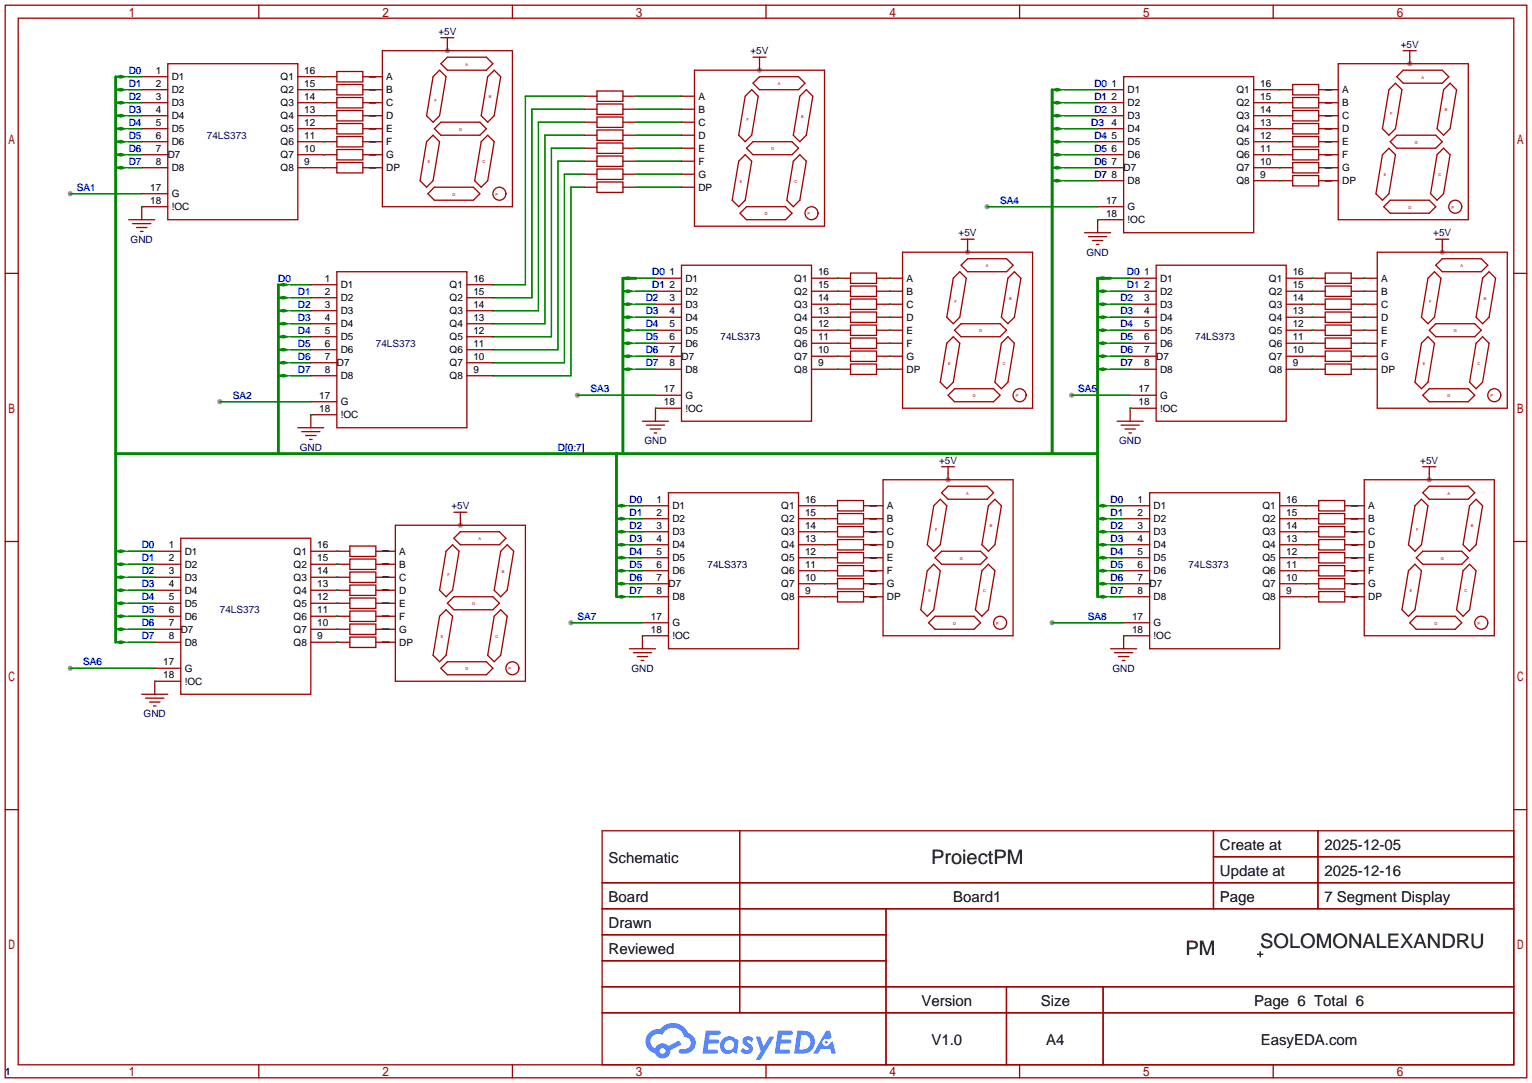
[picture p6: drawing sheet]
<svg xmlns="http://www.w3.org/2000/svg" width="299mm" height="212mm" viewBox="0 0 299 212" stroke-linecap="round" stroke-linejoin="round" font-family="sans-serif">
<g fill="#999">
<circle cx="87.4" cy="9.9" r=".51"/>
<circle cx="148.3" cy="13.7" r=".51"/>
<circle cx="89.9" cy="102.6" r=".51"/>
<circle cx="185.2" cy="93.7" r=".51"/>
<circle cx="189" cy="49.3" r=".51"/>
<circle cx="275.3" cy="12.4" r=".51"/>
<circle cx="281.7" cy="49.3" r=".51"/>
<circle cx="279.1" cy="93.7" r=".51"/>
<circle cx="13.7" cy="37.8" r=".51"/>
<circle cx="42.9" cy="78.5" r=".51"/>
<circle cx="112.8" cy="77.2" r=".51"/>
<circle cx="192.8" cy="40.4" r=".51"/>
<circle cx="209.3" cy="77.2" r=".51"/>
<circle cx="13.7" cy="130.6" r=".51"/>
<circle cx="111.5" cy="121.7" r=".51"/>
<circle cx="205.5" cy="121.7" r=".51"/>
</g>
<g fill="none" stroke="#a10000" stroke-width=".25">
<path d="M1 1h297.2v209.6h-297.2zM3.6 3.6h292.1v204.4h-292.1zM50.5 1v2.6M100.1 1v2.6M149.6 1v2.6M199.1 1v2.6M248.7 1v2.6M1 53.4h2.6M295.7 53.4h2.5M1 105.8h2.6M295.7 105.8h2.5M1 158.2h2.6"/>
<path d="M295.7 158.2h2.5M117.6 162.3h178.1v45.7h-178.1zM117.6 172.5h178.1M117.6 177.5h178.1M144.5 162.3v35.6M173 177.5v30.5M237 162.3v15.2M237 167.4h58.7M257.4 162.3v15.2M117.6 182.6h55.4M117.6 192.8h178.1M117.6 187.7h55.4"/>
<path d="M117.6 197.9h178.1M196.6 192.8v15.2M215.4 192.8v15.2M50.5 208v2.6M100.1 208v2.6M149.6 208v2.6M199.1 208v2.6M248.7 208v2.6"/>
</g>
<g fill="#5487ff">
<path d="M145.3 202.7a1.3 1.3 0 0 1 1.9 .3l-.4 .6a.54 .54 0 0 0-.9-.2l.1 .2a1.58 1.58 0 0 1 1 1.5 1.43 1.43 0 0 1-2.4 .2l.5-.6a.64 .64 0 0 0 .5 .5 .64 .64 0 0 0 .7-.3l-.2-.2a1.35 1.35 0 0 1-.9-1.8z"/>
<path d="M147.6 202.5h.9l.6 2 1.2-2h.9l-2.7 4.6h-.9l1-1.7z"/>
<path d="M137.8 201.4h1.7a1.31 1.31 0 0 1 1.2 .2 .4 .4 0 0 1-.3 .5l-1.8 .1-.1 .9h1.6a.4 .4 0 0 1 .4 .4 .4 .4 0 0 1-.5 .4h-1.6l-.2 1.2h.8a1.23 1.23 0 0 1 1.2 .2 .39 .39 0 0 1-.4 .5h-2.6z"/>
<path d="M151.9 201.4h1.7a1.32 1.32 0 0 1 1.2 .2 .39 .39 0 0 1-.3 .5l-1.8 .1-.1 .9h1.6a.4 .4 0 0 1 .4 .4 .4 .4 0 0 1-.4 .4h-1.7l-.2 1.2h.8a1.23 1.23 0 0 1 1.2 .1 .39 .39 0 0 1-.4 .6h-2.6z"/>
<path d="M161.3 201.4h.8l.3 1.3-.6 .4a.75 .75 0 0 0-1.1 .3 .75 .75 0 0 0 .5 1 .75 .75 0 0 0 .9-.7l.5-.2 .6 2.3h-.8l-.3-.9h-1.8l-.5 .9h-1z"/>
<path d="M155.7 201.4l-.6 4.4h1.5a2.27 2.27 0 0 0 2.6-2.2 2.27 2.27 0 0 0-2.7-2.2zM156.5 202.1a1.5 1.5 0 0 1 1.8 1.6 1.5 1.5 0 0 1-1.9 1.4h-.3z"/>
<path d="M141.2 203a1.6 1.6 0 0 0-.3 2.3 1.6 1.6 0 0 0 2.3 .2l.7 .3 .3-2.4-.1-.3-.5-.1a1.58 1.58 0 0 0-2.4 0zM141.8 203.5a.99 .99 0 0 1 1.6 .3 .99 .99 0 0 1-.9 1.4 .94 .94 0 0 1-1-.6 .94 .94 0 0 1 .3-1.1z"/>
<path d="M126.8 201.8a2.37 2.37 0 0 0 1.1 4 1.54 1.54 0 0 0 1.8 1 1.54 1.54 0 0 0 1.2-1.6l2.2-1.1-.5-.8-2 1a1.57 1.57 0 0 0-2.7 .5 1.5 1.5 0 0 1-.7-2.1 1.5 1.5 0 0 1 2.2-.5 2.23 2.23 0 0 1 2.3-1.4 2.23 2.23 0 0 1 2 1.8 1.16 1.16 0 0 1 1.2 1.1 1.16 1.16 0 0 1-1.1 1.2h-.7a.47 .47 0 0 0-.5 .4 .47 .47 0 0 0 .4 .5 2.17 2.17 0 0 0 2.5-.9 2.17 2.17 0 0 0-.3-2.7l-.8-.4a3.2 3.2 0 0 0-5.5-.7l-1.1 .1zM128.8 205.3a.6 .6 0 0 1 1.2 0 .6 .6 0 0 1-1.2 0z"/>
<circle cx="161.4" cy="203.6" r=".28"/>
</g>
<g fill="none" stroke="#a10000" stroke-width=".25">
<path d="M27.7 17.5h5.1M27.7 15h5.1M32.8 12.4h25.4v30.5h-25.4zM58.2 17.5h7.6M58.2 15h7.6M65.8 14h5.1v2h-5.1zM65.8 16.5h5.1v2h-5.1zM65.8 19.1h5.1v2h-5.1zM70.9 17.5h3.8M70.9 15h3.8M74.7 9.9h25.4v30.5h-25.4zM84.6 15l1.3-1.3 1.2 1.3-1.2 7.6-1.3 1.3-1.3-1.3z"/>
<path d="M86.1 7.4h2.5M87.4 11.2h7.6l1.3 1.2-1.3 1.3h-7.6l-1.3-1.3zM87.4 7.4v2.5M95.2 15l1.3-1.3 1.3 1.3-1.3 7.6-1.3 1.3-1.2-1.3zM114 18.8h2.6M116.6 17.8h5.1v2h-5.1zM121.7 18.8h2.5M133.1 18.8h2.5M135.6 13.7h25.4v30.5h-25.4zM146.8 17.5l1.3 1.3-1.3 7.6-1.3 1.3-1.2-1.3 1.2-7.6zM147.1 11.2h2.5M148.3 15h7.7l1.2 1.3-1.2 1.2h-7.7l-1.2-1.2z"/>
<path d="M148.3 11.2v2.5M157.5 17.5l1.2 1.3-1.2 7.6-1.3 1.3-1.3-1.3 1.3-7.6zM214.4 17.5h5.1M219.5 15h25.4v30.5h-25.4zM244.9 17.5h7.6M252.5 16.5h5.1v2h-5.1zM252.5 19.1h5.1v2h-5.1zM257.6 17.5h3.8M261.4 12.4h25.4v30.5h-25.4zM272.5 16.3l1.3 1.2-1.3 7.6-1.2 1.3-1.3-1.3 1.3-7.6zM274.1 9.9h2.5M274.1 13.7h7.6l1.3 1.3-1.3 1.3h-7.6l-1.3-1.3z"/>
<path d="M275.3 9.9v2.5M283.2 16.3l1.3 1.2-1.3 7.6-1.3 1.3-1.2-1.3 1.2-7.6zM27.7 20.1h5.1M27.7 22.6h5.1M27.7 25.1h5.1M27.7 27.7h5.1M27.7 30.2h5.1M27.7 32.8h5.1M27.7 37.8h5.1M58.2 20.1h7.6M58.2 22.6h7.6M58.2 25.1h7.6"/>
<path d="M58.2 27.7h7.6M58.2 30.2h7.6M58.2 32.8h7.6M65.8 21.6h5.1v2h-5.1zM65.8 24.1h5.1v2.1h-5.1zM65.8 26.7h5.1v2h-5.1zM65.8 29.2h5.1v2h-5.1zM65.8 31.8h5.1v2h-5.1zM70.9 20.1h3.8M70.9 22.6h3.8M70.9 25.1h3.8M70.9 27.7h3.8"/>
<path d="M70.9 30.2h3.8M70.9 32.8h3.8M83.3 27.7l1.3-1.3 1.3 1.3-1.3 7.6-1.3 1.3-1.3-1.3zM83.6 37.8l1.2-1.2h7.7l1.2 1.2-1.2 1.3h-7.7zM86.1 23.9h7.6l1.3 1.2-1.3 1.3h-7.6l-1.3-1.3zM94 27.7l1.2-1.3 1.3 1.3-1.3 7.6-1.2 1.3-1.3-1.3zM114 21.3h2.6M114 23.9h2.6M114 26.4h2.6M114 29h2.6M114 31.5h2.6M114 34h2.6"/>
<path d="M114 36.6h2.6M116.6 20.3h5.1v2.1h-5.1zM116.6 22.9h5.1v2h-5.1zM116.6 25.4h5.1v2h-5.1zM116.6 27.9h5.1v2.1h-5.1zM116.6 30.5h5.1v2h-5.1zM116.6 33h5.1v2.1h-5.1zM116.6 35.6h5.1v2h-5.1zM121.7 21.3h2.5M121.7 23.9h2.5M121.7 26.4h2.5M121.7 29h2.5"/>
<path d="M121.7 31.5h2.5M121.7 34h2.5M121.7 36.6h2.5M133.1 21.3h2.5M133.1 23.9h2.5M133.1 26.4h2.5M133.1 29h2.5M133.1 31.5h2.5M133.1 34h2.5M133.1 36.6h2.5M145.5 30.2l1.3 1.3-1.3 7.6-1.2 1.3-1.3-1.3 1.3-7.6zM147.1 27.7h7.6l1.3 1.3-1.3 1.2h-7.6l-1.3-1.2z"/>
<path d="M156.2 30.2l1.3 1.3-1.3 7.6-1.3 1.3-1.2-1.3 1.2-7.6zM214.4 20.1h5.1M214.4 22.6h5.1M214.4 25.1h5.1M214.4 27.7h5.1M214.4 30.2h5.1M214.4 32.8h5.1M214.4 35.3h5.1M244.9 20.1h7.6M244.9 22.6h7.6M244.9 25.1h7.6M244.9 27.7h7.6"/>
<path d="M244.9 30.2h7.6M244.9 32.8h7.6M244.9 35.3h7.6M252.5 21.6h5.1v2h-5.1zM252.5 24.1h5.1v2.1h-5.1zM252.5 26.7h5.1v2h-5.1zM252.5 29.2h5.1v2h-5.1zM252.5 31.8h5.1v2h-5.1zM252.5 34.3h5.1v2h-5.1zM257.6 20.1h3.8M257.6 22.6h3.8M257.6 25.1h3.8"/>
<path d="M257.6 27.7h3.8M257.6 30.2h3.8M257.6 32.8h3.8M257.6 35.3h3.8M270 30.2l1.3-1.2 1.2 1.2-1.2 7.6-1.3 1.3-1.3-1.3zM271.5 27.7l1.3-1.3h7.6l1.3 1.3-1.3 1.3h-7.6zM271.5 39.1h7.6l1.3 1.3-1.3 1.3h-7.6l-1.2-1.3zM280.7 30.2l1.2-1.2 1.3 1.2-1.3 7.6-1.2 1.3-1.3-1.3zM25.1 42.9h5.1M25.9 43.7h3.6M26.7 44.4h2M27.4 45.2h.5"/>
<path d="M32.8 40.4h-5.1v2.5M60.7 55.6h5.1M60.7 58.2h5.1M65.8 53.1h25.4v30.5h-25.4zM91.2 55.6h5.1M91.2 58.2h5.1M128 54.4h5.1M128 56.9h5.1M128 59.4h5.1M133.1 51.8h25.4v30.5h-25.4zM144.5 41.7l1.3-1.3h7.6l1.3 1.3-1.3 1.2h-7.6zM158.5 54.4h7.6"/>
<path d="M158.5 56.9h7.6M158.5 59.4h7.6M166.1 53.3h5.1v2.1h-5.1zM166.1 55.9h5.1v2h-5.1zM166.1 58.4h5.1v2.1h-5.1zM171.2 54.4h5.1M171.2 56.9h5.1M171.2 59.4h5.1M176.3 49.3h25.4v30.5h-25.4zM187.5 53.1l1.2 1.3-1.2 7.6-1.3 1.2-1.3-1.2 1.3-7.6zM187.7 46.7h2.5M189 50.5h7.6l1.3 1.3-1.3 1.3h-7.6l-1.3-1.3z"/>
<path d="M189 46.7v2.6M198.1 53.1l1.3 1.3-1.3 7.6-1.3 1.2-1.2-1.2 1.2-7.6zM211.8 45.5h5.1M212.6 46.2h3.6M213.4 47h2M214.1 47.8h.5M214.4 40.4h5.1M219.5 42.9h-5.1v2.6M220.7 54.4h5.1M220.7 56.9h5.1M220.7 59.4h5.1M225.8 51.8h25.4v30.5h-25.4z"/>
<path d="M251.2 54.4h7.6M251.2 56.9h7.6M251.2 59.4h7.6M258.8 53.3h5.1v2.1h-5.1zM258.8 55.9h5.1v2h-5.1zM258.8 58.4h5.1v2.1h-5.1zM263.9 54.4h5.1M263.9 56.9h5.1M263.9 59.4h5.1M269 49.3h25.4v30.5h-25.4zM280.2 53.1l1.2 1.3-1.2 7.6-1.3 1.2-1.3-1.2 1.3-7.6zM280.4 46.7h2.6"/>
<path d="M281.7 50.5h7.6l1.3 1.3-1.3 1.3h-7.6l-1.3-1.3zM281.7 46.7v2.6M289.6 54.4l1.2-1.3 1.3 1.3-1.3 7.6-1.2 1.2-1.3-1.2zM60.7 65.8h5.1M60.7 63.2h5.1M60.7 78.5h5.1M60.7 60.7h5.1M60.7 68.3h5.1M60.7 70.9h5.1M60.7 73.4h5.1M91.2 65.8h5.1M91.2 63.2h5.1"/>
<path d="M91.2 60.7h5.1M91.2 68.3h5.1M91.2 70.9h5.1M91.2 73.4h5.1M128 62h5.1M128 64.5h5.1M128 67.1h5.1M128 69.6h5.1M128 72.1h5.1M128 77.2h5.1M133.1 79.8h-5.1v2.5M158.5 62h7.6"/>
<path d="M158.5 64.5h7.6M158.5 67.1h7.6M158.5 69.6h7.6M158.5 72.1h7.6M166.1 61h5.1v2h-5.1zM166.1 63.5h5.1v2h-5.1zM166.1 66h5.1v2.1h-5.1zM166.1 68.6h5.1v2h-5.1zM166.1 71.1h5.1v2.1h-5.1zM171.2 62h5.1M171.2 64.5h5.1M171.2 67.1h5.1"/>
<path d="M171.2 69.6h5.1M171.2 72.1h5.1M184.9 67.1l1.3-1.3 1.3 1.3-1.3 7.6-1.3 1.2-1.3-1.2zM186.4 64.5l1.3-1.3h7.6l1.3 1.3-1.3 1.3h-7.6zM186.4 75.9h7.7l1.2 1.3-1.2 1.3h-7.7l-1.2-1.3zM196.8 65.8l1.3 1.3-1.3 7.6-1.2 1.2-1.3-1.2 1.3-7.6zM220.7 62h5.1M220.7 64.5h5.1M220.7 67.1h5.1M220.7 69.6h5.1M220.7 72.1h5.1M220.7 77.2h5.1"/>
<path d="M225.8 79.8h-5.1v2.5M251.2 62h7.6M251.2 64.5h7.6M251.2 67.1h7.6M251.2 69.6h7.6M251.2 72.1h7.6M258.8 61h5.1v2h-5.1zM258.8 63.5h5.1v2h-5.1zM258.8 66h5.1v2.1h-5.1zM258.8 68.6h5.1v2h-5.1zM258.8 71.1h5.1v2.1h-5.1zM263.9 62h5.1"/>
<path d="M263.9 64.5h5.1M263.9 67.1h5.1M263.9 69.6h5.1M263.9 72.1h5.1M277.9 77.2l1.2-1.3h7.7l1.2 1.3-1.2 1.3h-7.7zM278.9 65.8l1.3 1.3-1.3 7.6-1.3 1.2-1.2-1.2 1.2-7.6zM280.4 63.2h7.6l1.3 1.3-1.3 1.3h-7.6l-1.3-1.3zM289.6 65.8l1.2 1.3-1.2 7.6-1.3 1.2-1.3-1.2 1.3-7.6zM58.2 83.6h5M58.9 84.3h3.6M59.7 85.1h2M60.5 85.9h.5"/>
<path d="M65.8 81h-5.1v2.6M125.5 82.3h5.1M125.5 98.8h5.1M126.2 83.1h3.6M127 83.8h2M127.8 84.6h.5M130.6 96.3h25.4v30.4h-25.4zM156 98.8h7.6M163.6 97.8h5.1v2h-5.1zM168.7 98.8h3.8M172.5 93.7h25.4v30.5h-25.4zM183.6 97.5l1.3 1.3-1.3 7.6-1.2 1.3-1.3-1.3 1.3-7.6z"/>
<path d="M183.9 91.2h2.5M185.2 95h7.6l1.3 1.3-1.3 1.2h-7.6l-1.3-1.2zM185.2 91.2v2.5M194.3 97.5l1.3 1.3-1.3 7.6-1.3 1.3-1.2-1.3 1.2-7.6zM218.2 82.3h5.1M218.9 83.1h3.6M219.5 98.8h5M219.7 83.8h2M220.5 84.6h.5M224.5 96.3h25.4v30.4h-25.4zM249.9 98.8h7.7M257.6 97.8h5v2h-5z"/>
<path d="M262.6 98.8h3.8M266.4 93.7h25.4v30.5h-25.4zM276.4 98.8l1.2-1.3 1.3 1.3-1.3 7.6-1.2 1.3-1.3-1.3zM277.9 96.3l1.2-1.3h7.7l1.2 1.3-1.2 1.2h-7.7zM277.9 91.2h2.5M279.1 91.2v2.5M287 98.8l1.3-1.3 1.3 1.3-1.3 7.6-1.3 1.3-1.2-1.3zM30.2 107.7h5.1M30.2 110.2h5.1M30.2 112.8h5.1M30.2 115.3h5.1M30.2 117.9h5.1"/>
<path d="M35.3 105.2h25.4v30.4h-25.4zM60.7 107.7h7.6M60.7 110.2h7.6M60.7 112.8h7.6M60.7 115.3h7.6M60.7 117.9h7.6M68.3 106.7h5.1v2h-5.1zM68.3 109.2h5.1v2.1h-5.1zM68.3 111.8h5.1v2h-5.1zM68.3 114.3h5.1v2h-5.1zM68.3 116.8h5.1v2.1h-5.1zM68.3 119.4h5.1v2h-5.1z"/>
<path d="M73.4 107.7h3.8M73.4 110.2h3.8M73.4 112.8h3.8M73.4 115.3h3.8M73.4 117.9h3.8M77.2 102.6h25.4v30.5h-25.4zM87.1 107.7l1.3-1.3 1.3 1.3-1.3 7.6-1.3 1.3-1.2-1.3zM87.4 117.9l1.2-1.3h7.7l1.2 1.3-1.2 1.2h-7.7zM88.6 105.2l1.3-1.3h7.6l1.3 1.3-1.3 1.2h-7.6zM88.6 100.1h2.6M89.9 100.1v2.5M99.1 106.4l1.2 1.3-1.2 7.6-1.3 1.3-1.3-1.3 1.3-7.6z"/>
<path d="M125.5 106.4h5.1M125.5 103.9h5.1M125.5 116.6h5.1M125.5 101.3h5.1M125.5 109h5.1M125.5 111.5h5.1M125.5 114h5.1M156 106.4h7.6M156 103.9h7.6M156 116.6h7.6M156 101.3h7.6M156 109h7.6"/>
<path d="M156 111.5h7.6M156 114h7.6M163.6 100.3h5.1v2.1h-5.1zM163.6 102.9h5.1v2h-5.1zM163.6 105.4h5.1v2h-5.1zM163.6 107.9h5.1v2.1h-5.1zM163.6 110.5h5.1v2h-5.1zM163.6 113h5.1v2.1h-5.1zM163.6 115.6h5.1v2h-5.1zM168.7 106.4h3.8M168.7 103.9h3.8M168.7 116.6h3.8"/>
<path d="M168.7 101.3h3.8M168.7 109h3.8M168.7 111.5h3.8M168.7 114h3.8M181.1 111.5l1.3-1.3 1.2 1.3-1.2 7.6-1.3 1.3-1.3-1.3zM182.6 109l1.3-1.3h7.6l1.3 1.3-1.3 1.2h-7.6zM191.8 111.5l1.2-1.3 1.3 1.3-1.3 7.6-1.2 1.3-1.3-1.3zM219.5 106.4h5M219.5 103.9h5M219.5 116.6h5M219.5 101.3h5M219.5 109h5"/>
<path d="M219.5 111.5h5M219.5 114h5M249.9 106.4h7.7M249.9 103.9h7.7M249.9 116.6h7.7M249.9 101.3h7.7M249.9 109h7.7M249.9 111.5h7.7M249.9 114h7.7M257.6 100.3h5v2.1h-5zM257.6 102.9h5v2h-5zM257.6 105.4h5v2h-5z"/>
<path d="M257.6 107.9h5v2.1h-5zM257.6 110.5h5v2h-5zM257.6 113h5v2.1h-5zM257.6 115.6h5v2h-5zM262.6 106.4h3.8M262.6 103.9h3.8M262.6 116.6h3.8M262.6 101.3h3.8M262.6 109h3.8M262.6 111.5h3.8M262.6 114h3.8M276.4 110.2l1.2 1.3-1.2 7.6-1.3 1.3-1.3-1.3 1.3-7.6z"/>
<path d="M277.9 107.7h7.6l1.3 1.3-1.3 1.2h-7.6l-1.3-1.2zM287 110.2l1.3 1.3-1.3 7.6-1.2 1.3-1.3-1.3 1.3-7.6zM27.7 135.6h5.1M28.4 136.4h3.6M29.2 137.2h2M30 137.9h.5M30.2 120.4h5.1M30.2 122.9h5.1M30.2 125.5h5.1M30.2 130.6h5.1M35.3 133.1h-5.1v2.5M60.7 120.4h7.6"/>
<path d="M60.7 122.9h7.6M60.7 125.5h7.6M68.3 121.9h5.1v2.1h-5.1zM68.3 124.5h5.1v2h-5.1zM73.4 120.4h3.8M73.4 122.9h3.8M73.4 125.5h3.8M85.9 120.4l1.2-1.3 1.3 1.3-1.3 7.6-1.2 1.3-1.3-1.3zM87.4 129.3h7.6l1.3 1.3-1.3 1.2h-7.6l-1.3-1.2zM96.5 120.4l1.3-1.3 1.3 1.3-1.3 7.6-1.3 1.3-1.3-1.3zM122.9 126.7h5.1M123.7 127.5h3.6"/>
<path d="M124.5 128.3h2M125.2 129h.5M125.5 121.7h5.1M130.6 124.2h-5.1v2.5M182.6 120.4h7.6l1.3 1.3-1.3 1.2h-7.6l-1.2-1.2zM216.9 126.7h5.1M217.7 127.5h3.5M218.4 128.3h2.1M219.2 129h.5M219.5 121.7h5M224.5 124.2h-5v2.5M275.3 121.7l1.3-1.3h7.6l1.3 1.3-1.3 1.2h-7.6z"/>
<circle cx="97.5" cy="37.8" r="1.27"/>
<circle cx="158.5" cy="41.7" r="1.27"/>
<circle cx="284.2" cy="40.4" r="1.27"/>
<circle cx="199.1" cy="77.2" r="1.27"/>
<circle cx="291.8" cy="77.2" r="1.27"/>
<circle cx="100.1" cy="130.6" r="1.27"/>
<circle cx="195.3" cy="121.7" r="1.27"/>
<circle cx="289.3" cy="121.7" r="1.27"/>
</g>
<g fill="none" stroke="#008700" stroke-width=".25">
<path d="M24.4 17.5h3.3M24.4 15h3.3M63.2 15h.1M63.2 17.5h.1M72.1 17.5h1.3M72.1 15h1.3M114 18.8h-11.4v36.8h-6.3M124.2 18.8h8.9M207.3 17.5h7.1M249.9 17.5h.1M258.8 17.5h1.3M13.7 37.8h14"/>
<path d="M24.4 20.1h3.3M24.4 22.6h3.3M24.4 25.1h3.3M24.4 27.7h3.3M24.4 30.2h3.3M24.4 32.8h3.3M63.2 20.1h.1M63.2 22.6h.1M63.2 25.1h.1M63.2 27.7h.1M63.2 30.2h.1M63.2 32.8h.1"/>
<path d="M72.1 20.1h1.3M72.1 22.6h1.3M72.1 25.1h1.3M72.1 27.7h1.3M72.1 30.2h1.3M72.1 32.8h1.3M114 21.3h-10.1v36.9h-7.6M114 23.9h-8.8v36.8h-8.9M114 26.4h-7.6v36.8h-10.1M114 29h-6.3v36.8h-11.4M114 31.5h-5v36.8h-12.7M114 34h-3.8v36.9h-13.9"/>
<path d="M114 36.6h-2.5v36.8h-15.2M124.2 21.3h8.9M124.2 23.9h8.9M124.2 26.4h8.9M124.2 29h8.9M124.2 31.5h8.9M124.2 34h8.9M124.2 36.6h8.9M207.3 20.1h7.1M207.3 22.6h7.1M207.3 25.1h7.1M207.3 27.7h7.1"/>
<path d="M207.3 30.2h7.1M207.3 32.8h7.1M207.3 35.3h7.1M249.9 35.3h.1M249.9 32.8h.1M249.9 30.2h.1M249.9 27.7h.1M249.9 25.1h.1M249.9 22.6h.1M249.9 20.1h.1M258.8 20.1h1.3M258.8 22.6h1.3"/>
<path d="M258.8 25.1h1.3M258.8 27.7h1.3M258.8 30.2h1.3M258.8 32.8h1.3M258.8 35.3h1.3M27.7 40.4h.1M56.1 58.2h4.6M56.1 55.6h4.6M123.4 56.9h4.6M123.4 59.4h4.6M123.4 54.4h4.6M163.6 59.4h.1"/>
<path d="M163.6 56.9h.1M163.6 54.4h.1M173.7 54.4h.1M173.7 56.9h.1M173.7 59.4h.1M192.8 40.4h21.6M214.4 42.9h.1M216.2 56.9h4.5M216.2 59.4h4.5M216.2 54.4h4.5M256.3 59.4h.1M256.3 56.9h.1"/>
<path d="M256.3 54.4h.1M266.4 54.4h.1M266.4 56.9h.1M266.4 59.4h.1M42.9 78.5h17.8M56.1 60.7h4.6M56.1 63.2h4.6M56.1 65.8h4.6M56.1 68.3h4.6M56.1 70.9h4.6M56.1 73.4h4.6M112.8 77.2h15.2"/>
<path d="M123.4 62h4.6M123.4 64.5h4.6M123.4 67.1h4.6M123.4 69.6h4.6M123.4 72.1h4.6M128 79.8h.1M163.6 72.1h.1M163.6 69.6h.1M163.6 67.1h.1M163.6 64.5h.1M163.6 62h.1M173.7 62h.1"/>
<path d="M173.7 64.5h.1M173.7 67.1h.1M173.7 69.6h.1M173.7 72.1h.1M209.3 77.2h11.4M216.2 62h4.5M216.2 64.5h4.5M216.2 67.1h4.5M216.2 69.6h4.5M216.2 72.1h4.5M220.7 79.8h.1M256.3 72.1h.1"/>
<path d="M256.3 69.6h.1M256.3 67.1h.1M256.3 64.5h.1M256.3 62h.1M266.4 62h.1M266.4 64.5h.1M266.4 67.1h.1M266.4 69.6h.1M266.4 72.1h.1M60.7 81h.1M122.2 98.8h3.3M161 98.8h.1"/>
<path d="M169.9 98.8h1.3M216.2 98.8h3.3M255 98.8h.1M263.9 98.8h1.3M24.4 107.7h5.8M24.4 110.2h5.8M24.4 112.8h5.8M24.4 115.3h5.8M24.4 117.9h5.8M65.8 107.7h.1M65.8 110.2h.1M65.8 112.8h.1"/>
<path d="M65.8 115.3h.1M65.8 117.9h.1M74.7 107.7h1.2M74.7 110.2h1.2M74.7 112.8h1.2M74.7 115.3h1.2M74.7 117.9h1.2M122.2 116.6h3.3M122.2 101.3h3.3M122.2 103.9h3.3M122.2 106.4h3.3M122.2 109h3.3"/>
<path d="M122.2 111.5h3.3M122.2 114h3.3M161 101.3h.1M161 103.9h.1M161 106.4h.1M161 109h.1M161 111.5h.1M161 114h.1M161 116.6h.1M169.9 116.6h1.3M169.9 101.3h1.3M169.9 103.9h1.3"/>
<path d="M169.9 106.4h1.3M169.9 109h1.3M169.9 111.5h1.3M169.9 114h1.3M216.2 116.6h3.3M216.2 101.3h3.3M216.2 103.9h3.3M216.2 106.4h3.3M216.2 109h3.3M216.2 111.5h3.3M216.2 114h3.3M255 101.3h.1"/>
<path d="M255 103.9h.1M255 106.4h.1M255 109h.1M255 111.5h.1M255 114h.1M255 116.6h.1M263.9 116.6h1.3M263.9 101.3h1.3M263.9 103.9h1.3M263.9 106.4h1.3M263.9 109h1.3M263.9 111.5h1.3"/>
<path d="M263.9 114h1.3M13.7 130.6h16.5M24.4 125.5h5.8M24.4 120.4h5.8M24.4 122.9h5.8M30.2 133.1h.1M65.8 120.4h.1M65.8 122.9h.1M65.8 125.5h.1M74.7 125.5h1.2M74.7 120.4h1.2M74.7 122.9h1.2"/>
<path d="M111.5 121.7h14M125.5 124.2h.1M205.5 121.7h14M219.5 124.2h.1"/>
</g>
<g fill="#008700" stroke="#008700" stroke-width=".25">
<path d="M121.7 54.4l1-.3 .7 .3-.7 .2z"/>
<path d="M121.7 72.1l1-.2 .7 .2-.7 .3z"/>
<path d="M121.7 69.6l1-.3 .7 .3-.7 .2z"/>
<path d="M121.7 67.1l1-.3 .7 .3-.7 .2z"/>
<path d="M121.7 64.5l1-.2 .7 .2-.7 .3z"/>
<path d="M121.7 62l1-.3 .7 .3-.7 .2z"/>
<path d="M121.7 59.4l1-.2 .7 .2-.7 .3z"/>
<path d="M121.7 56.9l1-.3 .7 .3-.7 .3z"/>
<path d="M22.6 15l1-.3 .8 .3-.8 .2z"/>
<path d="M22.6 17.5l1-.2 .8 .2-.8 .3z"/>
<path d="M22.6 20.1l1-.3 .8 .3-.8 .2z"/>
<path d="M22.6 22.6l1-.2 .8 .2-.8 .3z"/>
<path d="M22.6 25.1l1-.2 .8 .2-.8 .3z"/>
<path d="M22.6 27.7l1-.3 .8 .3-.8 .2z"/>
<path d="M22.6 30.2l1-.2 .8 .2-.8 .3z"/>
<path d="M22.6 32.8l1-.3 .8 .3-.8 .2z"/>
<path d="M205.5 35.3l1-.2 .8 .2-.8 .3z"/>
<path d="M205.5 17.5l1-.2 .8 .2-.8 .3z"/>
<path d="M205.5 32.8l1-.3 .8 .3-.8 .2z"/>
<path d="M205.5 30.2l1-.2 .8 .2-.8 .3z"/>
<path d="M205.5 27.7l1-.3 .8 .3-.8 .2z"/>
<path d="M205.5 25.1l1-.2 .8 .2-.8 .3z"/>
<path d="M205.5 22.6l1-.2 .8 .2-.8 .3z"/>
<path d="M205.5 20.1l1-.3 .8 .3-.8 .2z"/>
<path d="M54.4 73.4l1-.2 .7 .2-.7 .3z"/>
<path d="M54.4 55.6l1-.2 .7 .2-.7 .3z"/>
<path d="M54.4 70.9l1-.3 .7 .3-.7 .2z"/>
<path d="M54.4 68.3l1-.2 .7 .2-.7 .3z"/>
<path d="M54.4 65.8l1-.3 .7 .3-.7 .2z"/>
<path d="M54.4 63.2l1-.2 .7 .2-.7 .3z"/>
<path d="M54.4 60.7l1-.2 .7 .2-.7 .3z"/>
<path d="M54.4 58.2l1-.3 .7 .3-.7 .2z"/>
<path d="M22.6 125.5l1-.3 .8 .3-.8 .2z"/>
<path d="M22.6 122.9l1-.2 .8 .2-.8 .3z"/>
<path d="M22.6 120.4l1-.3 .8 .3-.8 .2z"/>
<path d="M22.6 117.9l1-.3 .8 .3-.8 .2z"/>
<path d="M22.6 115.3l1-.2 .8 .2-.8 .3z"/>
<path d="M22.6 112.8l1-.3 .8 .3-.8 .2z"/>
<path d="M22.6 110.2l1-.2 .8 .2-.8 .3z"/>
<path d="M22.6 107.7l1-.3 .8 .3-.8 .2z"/>
<path d="M214.4 54.4l1-.3 .8 .3-.8 .2z"/>
<path d="M214.4 72.1l1-.2 .8 .2-.8 .3z"/>
<path d="M214.4 69.6l1-.3 .8 .3-.8 .2z"/>
<path d="M214.4 67.1l1-.3 .8 .3-.8 .2z"/>
<path d="M214.4 64.5l1-.2 .8 .2-.8 .3z"/>
<path d="M214.4 62l1-.3 .8 .3-.8 .2z"/>
<path d="M214.4 59.4l1-.2 .8 .2-.8 .3z"/>
<path d="M214.4 56.9l1-.3 .8 .3-.8 .3z"/>
<path d="M120.4 116.6l1-.3 .8 .3-.8 .2z"/>
<path d="M120.4 114l1-.2 .8 .2-.8 .3z"/>
<path d="M120.4 111.5l1-.2 .8 .2-.8 .3z"/>
<path d="M120.4 109l1-.3 .8 .3-.8 .2z"/>
<path d="M120.4 106.4l1-.2 .8 .2-.8 .3z"/>
<path d="M120.4 103.9l1-.3 .8 .3-.8 .2z"/>
<path d="M120.4 101.3l1-.2 .8 .2-.8 .3z"/>
<path d="M120.4 98.8l1-.2 .8 .2-.8 .3z"/>
<path d="M214.4 116.6l1-.3 .8 .3-.8 .2z"/>
<path d="M214.4 114l1-.2 .8 .2-.8 .3z"/>
<path d="M214.4 111.5l1-.2 .8 .2-.8 .3z"/>
<path d="M214.4 109l1-.3 .8 .3-.8 .2z"/>
<path d="M214.4 106.4l1-.2 .8 .2-.8 .3z"/>
<path d="M214.4 103.9l1-.3 .8 .3-.8 .2z"/>
<path d="M214.4 101.3l1-.2 .8 .2-.8 .3z"/>
<path d="M214.4 98.8l1-.2 .8 .2-.8 .3z"/>
</g>
<path d="M22.6 15v110.5M205.5 17.5v71.1M54.4 55.6v33M124.2 54.4h-2.5v34.2M216.9 54.4h-2.5v62.2M22.6 88.6h191.8M120.4 88.6v28" fill="none" stroke="#008700" stroke-width=".51"/>
<path d="M245.6 186.4h1M246.1 185.9v1" fill="none" stroke="#000" stroke-width=".25"/>
<g font-size="3.9">
<text x="181.8" y="168.8">ProiectPM</text>
<text x="246.1" y="185.3">SOLOMONALEXANDRU</text>
<text x="231.5" y="186.6">PM</text>
</g>
<g font-size="2.9">
<text x="238.3" y="166.1">Create at</text>
<text x="258.7" y="166.1">2025-12-05</text>
<text x="118.9" y="168.6">Schematic</text>
<text x="238.3" y="171.1">Update at</text>
<text x="258.7" y="171.1">2025-12-16</text>
<text x="118.9" y="176.2">Board</text>
<text x="186.1" y="176.2">Board1</text>
<text x="238.3" y="176.2">Page</text>
<text x="258.7" y="176.2">7 Segment Display</text>
<text x="118.9" y="181.3">Drawn</text>
<text x="118.9" y="186.4">Reviewed</text>
<text x="180" y="196.5">Version</text>
<text x="203.3" y="196.5">Size</text>
<text x="244.9" y="196.5">Page 6 Total 6</text>
<text x="181.9" y="204.2">V1.0</text>
<text x="204.3" y="204.2">A4</text>
<text x="246.2" y="204.2">EasyEDA.com</text>
</g>
<g font-size="2" fill="#000080">
<text x="85.6" y="6.8">+5V</text>
<text x="146.6" y="10.6">+5V</text>
<text x="273.6" y="9.3">+5V</text>
<text x="40.4" y="27.1">74LS373</text>
<text x="25.5" y="47.4">GND</text>
<text x="187.2" y="46.2">+5V</text>
<text x="279.9" y="46.2">+5V</text>
<text x="212.2" y="50">GND</text>
<text x="73.4" y="67.7">74LS373</text>
<text x="140.7" y="66.5">74LS373</text>
<text x="233.4" y="66.5">74LS373</text>
<text x="58.5" y="88.1">GND</text>
<text x="125.8" y="86.8">GND</text>
<text x="218.6" y="86.8">GND</text>
<text x="183.4" y="90.6">+5V</text>
<text x="277.4" y="90.6">+5V</text>
<text x="88.2" y="99.5">+5V</text>
<text x="138.2" y="110.9">74LS373</text>
<text x="232.2" y="110.9">74LS373</text>
<text x="42.9" y="119.8">74LS373</text>
<text x="123.3" y="131.2">GND</text>
<text x="217.3" y="131.2">GND</text>
<text x="28.1" y="140.1">GND</text>
<text x="1" y="210">1</text>
</g>
<g font-size="2" fill="#00f">
<text x="25.1" y="14.4">D0</text>
<text x="25.1" y="16.9">D1</text>
<text x="213.7" y="16.9">D0</text>
<text x="25.1" y="19.5">D2</text>
<text x="25.1" y="22">D3</text>
<text x="213.7" y="19.5">D1</text>
<text x="213.7" y="22">D2</text>
<text x="25.1" y="24.6">D4</text>
<text x="25.1" y="27.1">D5</text>
<text x="25.1" y="29.6">D6</text>
<text x="213.1" y="24.6">D3</text>
<text x="213.7" y="27.1">D4</text>
<text x="213.7" y="29.6">D5</text>
<text x="25.1" y="32.2">D7</text>
<text x="213.7" y="32.2">D6</text>
<text x="213.7" y="34.7">D7</text>
<text x="15" y="37.3">SA1</text>
<text x="195.3" y="39.8">SA4</text>
<text x="127.4" y="53.8">D0</text>
<text x="220.1" y="53.8">D0</text>
<text x="54.4" y="55">D0</text>
<text x="58.2" y="57.6">D1</text>
<text x="126.1" y="58.9">D2</text>
<text x="127.4" y="56.3">D1</text>
<text x="218.8" y="58.9">D2</text>
<text x="220.1" y="56.3">D1</text>
<text x="58.2" y="60.1">D2</text>
<text x="58.2" y="62.7">D3</text>
<text x="58.2" y="65.2">D4</text>
<text x="126.1" y="61.4">D3</text>
<text x="126.1" y="63.9">D4</text>
<text x="218.8" y="61.4">D3</text>
<text x="218.8" y="63.9">D4</text>
<text x="58.2" y="67.7">D5</text>
<text x="58.2" y="70.3">D6</text>
<text x="126.1" y="66.5">D5</text>
<text x="126.1" y="69">D6</text>
<text x="126.1" y="71.6">D7</text>
<text x="218.8" y="66.5">D5</text>
<text x="218.8" y="69">D6</text>
<text x="218.8" y="71.6">D7</text>
<text x="45.5" y="77.9">SA2</text>
<text x="58.2" y="72.8">D7</text>
<text x="115.3" y="76.6">SA3</text>
<text x="210.6" y="76.6">SA5</text>
<text x="109" y="88.1">D[0:7]</text>
<text x="122.9" y="98.2">D0</text>
<text x="122.9" y="100.8">D1</text>
<text x="216.9" y="98.2">D0</text>
<text x="216.9" y="100.8">D1</text>
<text x="27.7" y="107.1">D0</text>
<text x="122.9" y="103.3">D2</text>
<text x="122.9" y="105.8">D3</text>
<text x="216.9" y="103.3">D2</text>
<text x="216.9" y="105.8">D3</text>
<text x="27.7" y="109.7">D1</text>
<text x="27.7" y="112.2">D2</text>
<text x="122.9" y="108.4">D4</text>
<text x="122.9" y="110.9">D5</text>
<text x="122.9" y="113.5">D6</text>
<text x="216.9" y="108.4">D4</text>
<text x="216.9" y="110.9">D5</text>
<text x="216.9" y="113.5">D6</text>
<text x="27.7" y="114.7">D3</text>
<text x="27.7" y="117.3">D4</text>
<text x="27.7" y="119.8">D5</text>
<text x="122.9" y="116">D7</text>
<text x="216.9" y="116">D7</text>
<text x="27.7" y="122.4">D6</text>
<text x="27.7" y="124.9">D7</text>
<text x="112.8" y="121.1">SA7</text>
<text x="212.5" y="121.1">SA8</text>
<text x="16.3" y="130">SA6</text>
</g>
<g font-size="2">
<text x="30.4" y="14.4">1</text>
<text x="30.4" y="16.9">2</text>
<text x="33.5" y="15.7">D1</text>
<text x="54.8" y="15.7">Q1</text>
<text x="59.4" y="16.9">15</text>
<text x="59.4" y="14.4">16</text>
<text x="75.4" y="15.6">A</text>
<text x="217.1" y="16.9">1</text>
<text x="246.1" y="16.9">16</text>
<text x="30.4" y="19.5">3</text>
<text x="30.4" y="22">4</text>
<text x="33.5" y="18.2">D2</text>
<text x="33.5" y="20.8">D3</text>
<text x="33.5" y="23.3">D4</text>
<text x="54.8" y="23.3">Q4</text>
<text x="54.8" y="20.8">Q3</text>
<text x="54.8" y="18.2">Q2</text>
<text x="59.4" y="22">13</text>
<text x="59.4" y="19.5">14</text>
<text x="75.4" y="18.2">B</text>
<text x="75.4" y="20.7">C</text>
<text x="75.4" y="23.3">D</text>
<text x="136.4" y="19.5">A</text>
<text x="136.4" y="22">B</text>
<text x="217.1" y="19.5">2</text>
<text x="217.1" y="22">3</text>
<text x="220.2" y="18.2">D1</text>
<text x="220.2" y="20.8">D2</text>
<text x="220.2" y="23.3">D3</text>
<text x="241.5" y="23.3">Q3</text>
<text x="241.5" y="20.8">Q2</text>
<text x="241.5" y="18.2">Q1</text>
<text x="246.1" y="22">14</text>
<text x="246.1" y="19.5">15</text>
<text x="262.1" y="18.2">A</text>
<text x="262.1" y="20.7">B</text>
<text x="262.1" y="23.3">C</text>
<text x="30.4" y="24.6">5</text>
<text x="30.4" y="27.1">6</text>
<text x="30.4" y="29.6">7</text>
<text x="33.5" y="25.8">D5</text>
<text x="33.5" y="28.4">D6</text>
<text x="54.8" y="28.4">Q6</text>
<text x="54.8" y="25.8">Q5</text>
<text x="59.4" y="29.6">10</text>
<text x="59.4" y="27.1">11</text>
<text x="59.4" y="24.6">12</text>
<text x="75.4" y="25.8">E</text>
<text x="75.4" y="28.3">F</text>
<text x="136.4" y="24.5">C</text>
<text x="136.4" y="27.1">D</text>
<text x="136.4" y="29.6">E</text>
<text x="217.1" y="24.6">4</text>
<text x="217.1" y="27.1">5</text>
<text x="217.1" y="29.6">6</text>
<text x="220.2" y="25.8">D4</text>
<text x="220.2" y="28.4">D5</text>
<text x="241.5" y="28.4">Q5</text>
<text x="241.5" y="25.8">Q4</text>
<text x="246.1" y="29.6">11</text>
<text x="246.1" y="27.1">12</text>
<text x="246.1" y="24.6">13</text>
<text x="262.1" y="25.8">D</text>
<text x="262.1" y="28.3">E</text>
<text x="30.4" y="32.2">8</text>
<text x="32.8" y="30.9">D7</text>
<text x="33.5" y="33.5">D8</text>
<text x="54.8" y="33.5">Q8</text>
<text x="54.8" y="30.9">Q7</text>
<text x="59.4" y="32.2">9</text>
<text x="75.4" y="30.9">G</text>
<text x="75.4" y="33.4">DP</text>
<text x="136.4" y="32.2">F</text>
<text x="136.4" y="34.7">G</text>
<text x="217.1" y="32.2">7</text>
<text x="217.1" y="34.7">8</text>
<text x="219.5" y="33.5">D7</text>
<text x="220.2" y="30.9">D6</text>
<text x="220.2" y="36">D8</text>
<text x="241.5" y="36">Q8</text>
<text x="241.5" y="33.5">Q7</text>
<text x="241.5" y="30.9">Q6</text>
<text x="246.1" y="34.7">9</text>
<text x="246.1" y="32.2">10</text>
<text x="262.1" y="30.9">F</text>
<text x="262.1" y="33.4">G</text>
<text x="262.1" y="36">DP</text>
<text x="29.3" y="37.3">17</text>
<text x="29.3" y="39.8">18</text>
<text x="33.5" y="38.5">G</text>
<text x="33.5" y="41.1">!OC</text>
<text x="136.4" y="37.2">DP</text>
<text x="216" y="39.8">17</text>
<text x="220.2" y="41.1">G</text>
<text x="216" y="42.3">18</text>
<text x="220.2" y="43.6">!OC</text>
<text x="130.7" y="53.8">1</text>
<text x="159.8" y="53.8">16</text>
<text x="223.4" y="53.8">1</text>
<text x="252.5" y="53.8">16</text>
<text x="63.4" y="55">1</text>
<text x="63.4" y="57.6">2</text>
<text x="66.5" y="56.3">D1</text>
<text x="66.5" y="58.9">D2</text>
<text x="87.8" y="58.9">Q2</text>
<text x="87.8" y="56.3">Q1</text>
<text x="92.5" y="57.6">15</text>
<text x="92.5" y="55">16</text>
<text x="130.7" y="56.3">2</text>
<text x="130.7" y="58.9">3</text>
<text x="133.9" y="55">D1</text>
<text x="133.9" y="57.6">D2</text>
<text x="155.1" y="57.6">Q2</text>
<text x="155.1" y="55">Q1</text>
<text x="159.8" y="58.9">14</text>
<text x="159.8" y="56.3">15</text>
<text x="177" y="55">A</text>
<text x="177" y="57.6">B</text>
<text x="223.4" y="56.3">2</text>
<text x="223.4" y="58.9">3</text>
<text x="226.6" y="55">D1</text>
<text x="226.6" y="57.6">D2</text>
<text x="247.8" y="57.6">Q2</text>
<text x="247.8" y="55">Q1</text>
<text x="252.5" y="58.9">14</text>
<text x="252.5" y="56.3">15</text>
<text x="269.7" y="55">A</text>
<text x="269.7" y="57.6">B</text>
<text x="63.4" y="60.1">3</text>
<text x="63.4" y="62.7">4</text>
<text x="63.4" y="65.2">5</text>
<text x="66.5" y="61.4">D3</text>
<text x="66.5" y="63.9">D4</text>
<text x="87.8" y="63.9">Q4</text>
<text x="87.8" y="61.4">Q3</text>
<text x="92.5" y="65.2">12</text>
<text x="92.5" y="62.7">13</text>
<text x="92.5" y="60.1">14</text>
<text x="130.7" y="61.4">4</text>
<text x="130.7" y="63.9">5</text>
<text x="133.9" y="60.1">D3</text>
<text x="133.9" y="62.7">D4</text>
<text x="133.9" y="65.2">D5</text>
<text x="155.1" y="65.2">Q5</text>
<text x="155.1" y="62.7">Q4</text>
<text x="155.1" y="60.1">Q3</text>
<text x="159.8" y="63.9">12</text>
<text x="159.8" y="61.4">13</text>
<text x="177" y="60.1">C</text>
<text x="177" y="62.6">D</text>
<text x="177" y="65.2">E</text>
<text x="223.4" y="61.4">4</text>
<text x="223.4" y="63.9">5</text>
<text x="226.6" y="60.1">D3</text>
<text x="226.6" y="62.7">D4</text>
<text x="226.6" y="65.2">D5</text>
<text x="247.8" y="65.2">Q5</text>
<text x="247.8" y="62.7">Q4</text>
<text x="247.8" y="60.1">Q3</text>
<text x="252.5" y="63.9">12</text>
<text x="252.5" y="61.4">13</text>
<text x="269.7" y="60.1">C</text>
<text x="269.7" y="62.6">D</text>
<text x="269.7" y="65.2">E</text>
<text x="63.4" y="67.7">6</text>
<text x="63.4" y="70.3">7</text>
<text x="65.8" y="71.6">D7</text>
<text x="66.5" y="66.5">D5</text>
<text x="66.5" y="69">D6</text>
<text x="87.8" y="71.6">Q7</text>
<text x="87.8" y="69">Q6</text>
<text x="87.8" y="66.5">Q5</text>
<text x="92.5" y="70.3">10</text>
<text x="92.5" y="67.7">11</text>
<text x="130.7" y="66.5">6</text>
<text x="130.7" y="69">7</text>
<text x="130.7" y="71.6">8</text>
<text x="133.1" y="70.3">D7</text>
<text x="133.9" y="67.7">D6</text>
<text x="155.1" y="70.3">Q7</text>
<text x="155.1" y="67.7">Q6</text>
<text x="159.8" y="71.6">9</text>
<text x="159.8" y="69">10</text>
<text x="159.8" y="66.5">11</text>
<text x="177" y="67.7">F</text>
<text x="177" y="70.3">G</text>
<text x="223.4" y="66.5">6</text>
<text x="223.4" y="69">7</text>
<text x="223.4" y="71.6">8</text>
<text x="225.8" y="70.3">D7</text>
<text x="226.6" y="67.7">D6</text>
<text x="247.8" y="70.3">Q7</text>
<text x="247.8" y="67.7">Q6</text>
<text x="252.5" y="71.6">9</text>
<text x="252.5" y="69">10</text>
<text x="252.5" y="66.5">11</text>
<text x="269.7" y="67.7">F</text>
<text x="269.7" y="70.3">G</text>
<text x="62.3" y="77.9">17</text>
<text x="63.4" y="72.8">8</text>
<text x="66.5" y="74.1">D8</text>
<text x="87.8" y="74.1">Q8</text>
<text x="92.5" y="72.8">9</text>
<text x="129.7" y="76.6">17</text>
<text x="133.9" y="72.8">D8</text>
<text x="133.9" y="77.9">G</text>
<text x="155.1" y="72.8">Q8</text>
<text x="177" y="72.8">DP</text>
<text x="222.4" y="76.6">17</text>
<text x="226.6" y="72.8">D8</text>
<text x="226.6" y="77.9">G</text>
<text x="247.8" y="72.8">Q8</text>
<text x="269.7" y="72.8">DP</text>
<text x="62.3" y="80.4">18</text>
<text x="66.5" y="79.2">G</text>
<text x="66.5" y="81.7">!OC</text>
<text x="129.7" y="79.2">18</text>
<text x="133.9" y="80.4">!OC</text>
<text x="222.4" y="79.2">18</text>
<text x="226.6" y="80.4">!OC</text>
<text x="128.2" y="98.2">1</text>
<text x="128.2" y="100.8">2</text>
<text x="131.3" y="99.5">D1</text>
<text x="152.6" y="99.5">Q1</text>
<text x="157.2" y="100.8">15</text>
<text x="157.2" y="98.2">16</text>
<text x="173.2" y="99.5">A</text>
<text x="222.2" y="98.2">1</text>
<text x="222.2" y="100.8">2</text>
<text x="225.3" y="99.5">D1</text>
<text x="246.6" y="99.5">Q1</text>
<text x="251.2" y="100.8">15</text>
<text x="251.2" y="98.2">16</text>
<text x="267.2" y="99.5">A</text>
<text x="32.9" y="107.1">1</text>
<text x="62" y="107.1">16</text>
<text x="128.2" y="103.3">3</text>
<text x="128.2" y="105.8">4</text>
<text x="131.3" y="102">D2</text>
<text x="131.3" y="104.6">D3</text>
<text x="131.3" y="107.1">D4</text>
<text x="152.6" y="107.1">Q4</text>
<text x="152.6" y="104.6">Q3</text>
<text x="152.6" y="102">Q2</text>
<text x="157.2" y="105.8">13</text>
<text x="157.2" y="103.3">14</text>
<text x="173.2" y="102">B</text>
<text x="173.2" y="104.5">C</text>
<text x="173.2" y="107.1">D</text>
<text x="222.2" y="103.3">3</text>
<text x="222.2" y="105.8">4</text>
<text x="225.3" y="102">D2</text>
<text x="225.3" y="104.6">D3</text>
<text x="225.3" y="107.1">D4</text>
<text x="246.6" y="107.1">Q4</text>
<text x="246.6" y="104.6">Q3</text>
<text x="246.6" y="102">Q2</text>
<text x="251.2" y="105.8">13</text>
<text x="251.2" y="103.3">14</text>
<text x="267.2" y="102">B</text>
<text x="267.2" y="104.5">C</text>
<text x="267.2" y="107.1">D</text>
<text x="32.9" y="109.7">2</text>
<text x="32.9" y="112.2">3</text>
<text x="36.1" y="108.4">D1</text>
<text x="36.1" y="110.9">D2</text>
<text x="36.1" y="113.5">D3</text>
<text x="57.3" y="113.5">Q3</text>
<text x="57.3" y="110.9">Q2</text>
<text x="57.3" y="108.4">Q1</text>
<text x="62" y="112.2">14</text>
<text x="62" y="109.7">15</text>
<text x="78" y="108.4">A</text>
<text x="78" y="110.9">B</text>
<text x="78" y="113.4">C</text>
<text x="128.2" y="108.4">5</text>
<text x="128.2" y="110.9">6</text>
<text x="128.2" y="113.5">7</text>
<text x="131.3" y="109.7">D5</text>
<text x="131.3" y="112.2">D6</text>
<text x="152.6" y="112.2">Q6</text>
<text x="152.6" y="109.7">Q5</text>
<text x="157.2" y="113.5">10</text>
<text x="157.2" y="110.9">11</text>
<text x="157.2" y="108.4">12</text>
<text x="173.2" y="109.6">E</text>
<text x="173.2" y="112.2">F</text>
<text x="222.2" y="108.4">5</text>
<text x="222.2" y="110.9">6</text>
<text x="222.2" y="113.5">7</text>
<text x="225.3" y="109.7">D5</text>
<text x="225.3" y="112.2">D6</text>
<text x="246.6" y="112.2">Q6</text>
<text x="246.6" y="109.7">Q5</text>
<text x="251.2" y="113.5">10</text>
<text x="251.2" y="110.9">11</text>
<text x="251.2" y="108.4">12</text>
<text x="267.2" y="109.6">E</text>
<text x="267.2" y="112.2">F</text>
<text x="32.9" y="114.7">4</text>
<text x="32.9" y="117.3">5</text>
<text x="32.9" y="119.8">6</text>
<text x="36.1" y="116">D4</text>
<text x="36.1" y="118.5">D5</text>
<text x="57.3" y="118.5">Q5</text>
<text x="57.3" y="116">Q4</text>
<text x="62" y="119.8">11</text>
<text x="62" y="117.3">12</text>
<text x="62" y="114.7">13</text>
<text x="78" y="116">D</text>
<text x="78" y="118.5">E</text>
<text x="128.2" y="116">8</text>
<text x="130.6" y="114.7">D7</text>
<text x="131.3" y="117.3">D8</text>
<text x="152.6" y="117.3">Q8</text>
<text x="152.6" y="114.7">Q7</text>
<text x="157.2" y="116">9</text>
<text x="173.2" y="114.7">G</text>
<text x="173.2" y="117.2">DP</text>
<text x="222.2" y="116">8</text>
<text x="224.5" y="114.7">D7</text>
<text x="225.3" y="117.3">D8</text>
<text x="246.6" y="117.3">Q8</text>
<text x="246.6" y="114.7">Q7</text>
<text x="251.2" y="116">9</text>
<text x="267.2" y="114.7">G</text>
<text x="267.2" y="117.2">DP</text>
<text x="32.9" y="122.4">7</text>
<text x="32.9" y="124.9">8</text>
<text x="35.3" y="123.6">D7</text>
<text x="36.1" y="121.1">D6</text>
<text x="57.3" y="123.6">Q7</text>
<text x="57.3" y="121.1">Q6</text>
<text x="62" y="124.9">9</text>
<text x="62" y="122.4">10</text>
<text x="78" y="121.1">F</text>
<text x="78" y="123.6">G</text>
<text x="127.1" y="121.1">17</text>
<text x="127.1" y="123.6">18</text>
<text x="131.3" y="122.4">G</text>
<text x="131.3" y="124.9">!OC</text>
<text x="221.1" y="121.1">17</text>
<text x="221.1" y="123.6">18</text>
<text x="225.3" y="122.4">G</text>
<text x="225.3" y="124.9">!OC</text>
<text x="31.9" y="130">17</text>
<text x="36.1" y="126.2">D8</text>
<text x="36.1" y="131.2">G</text>
<text x="57.3" y="126.2">Q8</text>
<text x="78" y="126.1">DP</text>
<text x="31.9" y="132.5">18</text>
<text x="36.1" y="133.8">!OC</text>
</g>
<g font-size=".8" fill="#a00000">
<text x="90.9" y="12.9">A</text>
<text x="151.9" y="16.7">A</text>
<text x="277.6" y="15.4">A</text>
<text x="84.8" y="19.8">F</text>
<text x="95.5" y="19.2">B</text>
<text x="145.8" y="23.6">F</text>
<text x="156.5" y="23">B</text>
<text x="271.5" y="22.4">F</text>
<text x="282.2" y="21.8">B</text>
<text x="89.7" y="25.6">G</text>
<text x="150.6" y="29.4">G</text>
<text x="276.4" y="28.1">G</text>
<text x="83.6" y="31.9">E</text>
<text x="94.2" y="31.9">C</text>
<text x="144.5" y="35.7">E</text>
<text x="155.2" y="35.7">C</text>
<text x="270.3" y="34.5">E</text>
<text x="280.9" y="34.5">C</text>
<text x="88.4" y="38.3">D</text>
<text x="96.8" y="38.3">P</text>
<text x="275.1" y="40.8">D</text>
<text x="283.5" y="40.8">P</text>
<text x="149.4" y="42.1">D</text>
<text x="157.7" y="42.1">P</text>
<text x="192.5" y="52.2">A</text>
<text x="285.2" y="52.2">A</text>
<text x="186.4" y="59.2">F</text>
<text x="197.1" y="58.6">B</text>
<text x="279.1" y="59.2">F</text>
<text x="289.8" y="58.6">B</text>
<text x="191.3" y="64.9">G</text>
<text x="284" y="64.9">G</text>
<text x="185.2" y="71.3">E</text>
<text x="195.8" y="71.3">C</text>
<text x="277.9" y="71.3">E</text>
<text x="288.5" y="71.3">C</text>
<text x="190" y="77.6">D</text>
<text x="198.4" y="77.6">P</text>
<text x="282.7" y="77.6">D</text>
<text x="291.1" y="77.6">P</text>
<text x="188.7" y="96.7">A</text>
<text x="282.7" y="96.7">A</text>
<text x="93.5" y="105.6">A</text>
<text x="182.6" y="103.7">F</text>
<text x="193.3" y="103">B</text>
<text x="276.6" y="103.7">F</text>
<text x="287.3" y="103">B</text>
<text x="87.4" y="112.5">F</text>
<text x="98" y="111.9">B</text>
<text x="187.5" y="109.4">G</text>
<text x="281.4" y="109.4">G</text>
<text x="92.2" y="118.3">G</text>
<text x="181.4" y="115.7">E</text>
<text x="192" y="115.7">C</text>
<text x="275.3" y="115.7">E</text>
<text x="286" y="115.7">C</text>
<text x="86.1" y="124.6">E</text>
<text x="96.8" y="124.6">C</text>
<text x="186.2" y="122.1">D</text>
<text x="194.6" y="122.1">P</text>
<text x="280.2" y="122.1">D</text>
<text x="288.5" y="122.1">P</text>
<text x="90.9" y="131">D</text>
<text x="99.3" y="131">P</text>
</g>
</svg>
